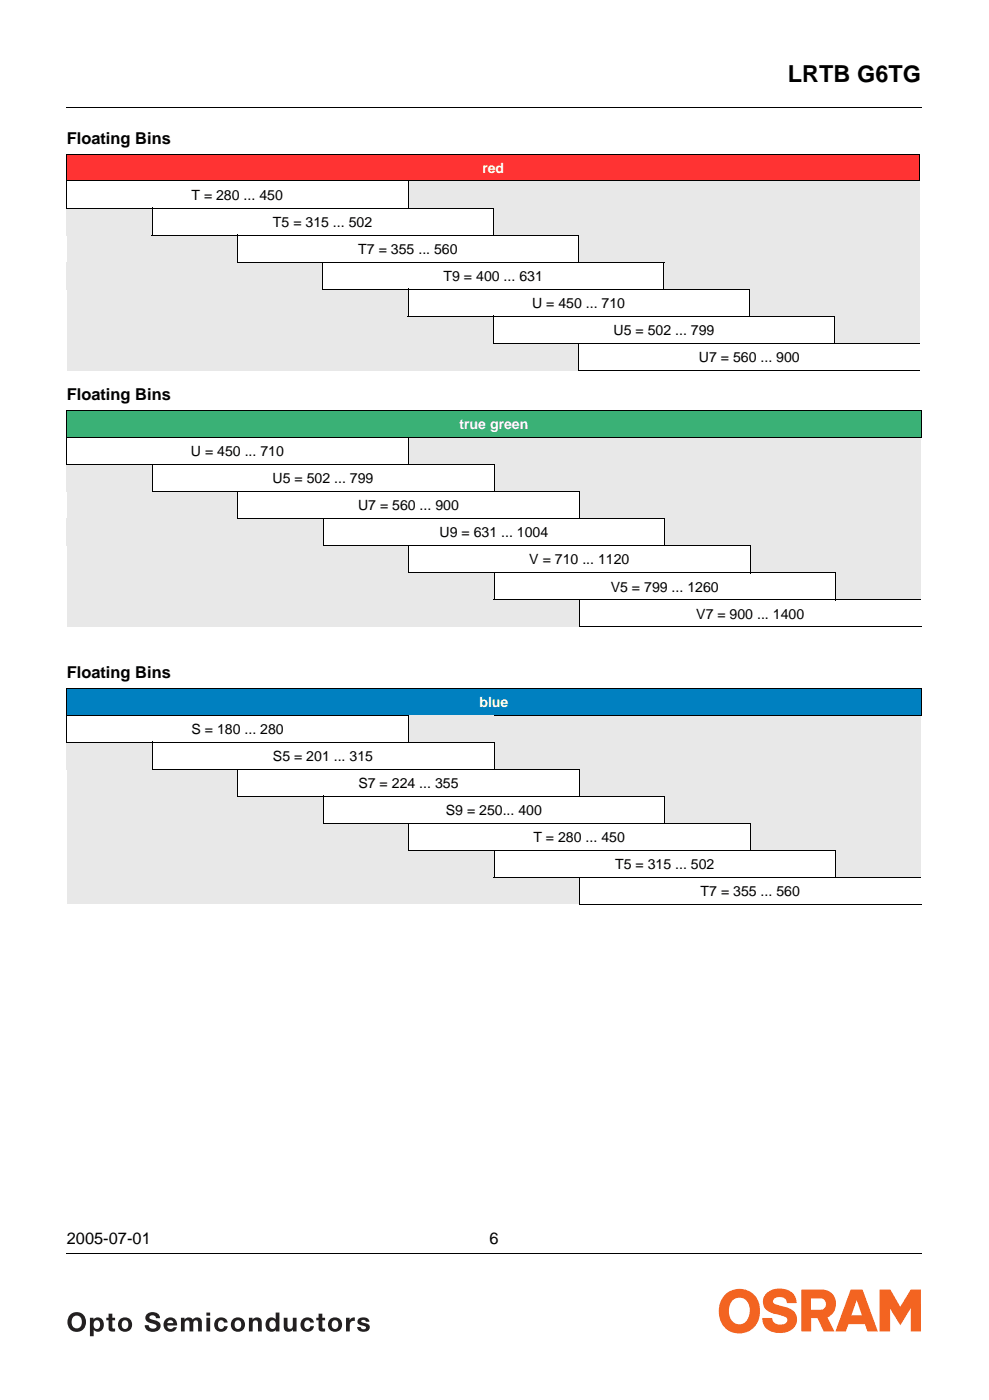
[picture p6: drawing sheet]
<svg xmlns="http://www.w3.org/2000/svg" width="148mm" height="210mm" viewBox="0 0 148 210" stroke-linecap="round" stroke-linejoin="round" font-family="sans-serif">
<path d="M9.9 16.1l.1 .1zM9.9 187.9l.1 .1z" fill="#000"/>
<path d="M10 16.1h128M10 187.9h128" fill="none" stroke="#000" stroke-width=".15"/>
<path d="M10 193.2h128.1v7.4h-128.1z" fill="#fff"/>
<g fill="#f36421">
<path d="M114.9 193.8a3.1 3.1 0 0 1 4 .3l.3 .4 .1 .9h-1.4a.76 .76 0 0 0-.5-.8 1.16 1.16 0 0 0-1.6 .5l.1 .3 .8 .3a4.9 4.9 0 0 1 2.2 .9 1.97 1.97 0 0 1 .3 2.1 1.97 1.97 0 0 1-1.7 1.1 2.83 2.83 0 0 1-3.1-1.2l-.2-1h1.5a1.23 1.23 0 0 0 1.9 .9l.2-.2 .2-.4-.1-.3-.8-.4a5.2 5.2 0 0 1-2.3-.8 1.75 1.75 0 0 1 .1-2.6z"/>
<path d="M131.8 193.4h1.6l1.5 2.5 1.5-2.5h1.6v6.2h-1.5v-3.5l-1.6 2.6-1.6-2.5v3.4h-1.5z"/>
</g>
<g fill="#f36421">
<path d="M127.4 193.4h1.8l2.3 6.2h-1.6l-.3-1.1h-2.5l-.4 1.1h-1.5zM128.3 194.9l-.8 2.3h1.6z" fill-rule="evenodd"/>
<path d="M120.1 193.4h3.2a2.18 2.18 0 0 1 1.9 1.8 2.18 2.18 0 0 1-1.2 2.3l1 2.1h-1.6l-.9-2h-1v2h-1.4zM121.5 194.7h1.5a.85 .85 0 0 1 .7 .8 .85 .85 0 0 1-.7 .9h-1.5z" fill-rule="evenodd"/>
<path d="M108.6 194.2a3.6 3.6 0 0 0 .9 5.5 3.1 3.1 0 0 0 4.4-3.1 3.1 3.1 0 0 0-1.8-3.1 3.1 3.1 0 0 0-3.5 .7zM109.9 194.9a1.51 1.51 0 0 1 1.6-.2 1.51 1.51 0 0 1 .8 1.4 2.21 2.21 0 0 1-1 2.4 1.54 1.54 0 0 1-2.1-1.4 2.49 2.49 0 0 1 .7-2.2z" fill-rule="evenodd"/>
</g>
<g fill="#231f20">
<path d="M16.3 197h.5v.6h.4v.4h-.4l.1 1.1 .3 .1v.4h-.3a.51 .51 0 0 1-.6-.4v-1.2h-.4v-.4h.4z"/>
<path d="M22.1 196.9a1.17 1.17 0 0 1 1.9 .7h-.6a.52 .52 0 0 0-.5-.4 .52 .52 0 0 0-.5 .3v.2l.4 .1a1.83 1.83 0 0 1 1.2 .6 .94 .94 0 0 1-.2 1 .94 .94 0 0 1-.9 .3 1.08 1.08 0 0 1-1.2-1h.6a.62 .62 0 0 0 .5 .5 .62 .62 0 0 0 .7-.3 .87 .87 0 0 0-.9-.5 .8 .8 0 0 1-.8-.5 .8 .8 0 0 1 .3-1z"/>
<path d="M27.1 197.6h.5v.3a.73 .73 0 0 1 1.3 0 .74 .74 0 0 1 .8-.4 .74 .74 0 0 1 .5 .8v1.3h-.5v-1.4l-.1-.2h-.3h-.2l-.1 .2v1.4h-.6v-1.4l-.1-.2h-.2l-.4 .1v.3v1.2h-.6z"/>
<path d="M32.5 197.7a1 1 0 0 1 1.6 .6h-.6a.48 .48 0 0 0-.6-.3 .48 .48 0 0 0-.3 .6 .47 .47 0 0 0 .4 .6 .47 .47 0 0 0 .6-.4h.5a1.06 1.06 0 0 1-1.6 .7 1.06 1.06 0 0 1 0-1.8z"/>
<path d="M37.3 197.6h.5v.3a.76 .76 0 0 1 .9-.3 .76 .76 0 0 1 .5 .8v1.2h-.5l-.1-1.4-.3-.2h-.3l-.1 .2v1.4h-.6z"/>
<path d="M42.5 197.6h.6v1.4l.3 .2h.3l.1-.2 .1-1.4h.5v2h-.5v-.3a.76 .76 0 0 1-.9 .3 .76 .76 0 0 1-.5-.8z"/>
<path d="M45.4 197.7a1 1 0 0 1 1.6 .6h-.5a.48 .48 0 0 0-.6-.3 .48 .48 0 0 0-.3 .6 .47 .47 0 0 0 .3 .6 .47 .47 0 0 0 .6-.4h.5a1.06 1.06 0 0 1-1.6 .7 1.06 1.06 0 0 1 0-1.8z"/>
<path d="M47.7 197h.6v.6h.4v.4h-.4v1.1l.4 .1v.4h-.3a.51 .51 0 0 1-.7-.4v-1.2h-.3v-.4h.3z"/>
<path d="M51.8 197.6h.6v.4a.71 .71 0 0 1 .8-.5v.6l-.1-.1a.56 .56 0 0 0-.7 .7v.9h-.6z"/>
<path d="M53.6 197.9a1.14 1.14 0 0 1 1.6 0l.1 .3h-.5a.38 .38 0 0 0-.3-.3 .38 .38 0 0 0-.4 .2l.1 .1 .6 .2a.63 .63 0 0 1 .6 .6 .63 .63 0 0 1-.6 .6 .99 .99 0 0 1-1.3-.6h.5a.42 .42 0 0 0 .4 .3 .42 .42 0 0 0 .4-.3v-.1l-.6-.2a.6 .6 0 0 1-.6-.8z"/>
<path d="M10.9 197.5a.78 .78 0 0 1 1-.2 .78 .78 0 0 1 .4 .9 .79 .79 0 0 1-.8 1 .79 .79 0 0 1-.8-1zM10.6 197a1.46 1.46 0 0 0-.2 2.2 1.46 1.46 0 0 0 2.2-.1 1.47 1.47 0 0 0-.1-1.9 1.47 1.47 0 0 0-1.9-.2z"/>
<path d="M14.1 198.1a.5 .5 0 0 1 .7-.1 .5 .5 0 0 1 .2 .6 .51 .51 0 0 1-.5 .7 .51 .51 0 0 1-.5-.7zM13.5 197.6v2.7h.5v-.9a.87 .87 0 0 0 1.1 .2 .87 .87 0 0 0 .5-1 .9 .9 0 0 0-.5-1 .9 .9 0 0 0-1.1 .2v-.2z"/>
<path d="M18.3 198.1a.51 .51 0 0 1 .7-.1 .51 .51 0 0 1 .2 .6 .52 .52 0 0 1-.5 .7 .52 .52 0 0 1-.5-.7zM17.7 198.6a1.08 1.08 0 0 0 2.1 0 1.08 1.08 0 0 0-2.1 0z"/>
<path d="M25.2 198h.6l.2 .4h-.9zM24.9 197.7a1.07 1.07 0 0 0-.1 1.7 1.07 1.07 0 0 0 1.7-.4h-.5a.5 .5 0 0 1-.6 .2 .5 .5 0 0 1-.3-.5h1.4a1.03 1.03 0 0 0-.4-1 1.03 1.03 0 0 0-1.2 0z"/>
<path d="M30.9 197.6h.6v2h-.6zM30.9 196.8h.6v.5h-.6z"/>
<path d="M35.3 198.1a.51 .51 0 0 1 .6-.1 .51 .51 0 0 1 .2 .6 .52 .52 0 0 1-.5 .7 .52 .52 0 0 1-.5-.7zM34.6 198.6a1.1 1.1 0 0 0 2.2 0 1.1 1.1 0 0 0-2.2 0z"/>
<path d="M40.4 198.1a.5 .5 0 0 1 .7-.1 .5 .5 0 0 1 .2 .6 .51 .51 0 0 1-.5 .7 .51 .51 0 0 1-.5-.7zM40 197.8a1.05 1.05 0 0 0-.1 1.4 1.05 1.05 0 0 0 1.3 .3l.1-.1v.2h.6v-2.8h-.6v1a.8 .8 0 0 0-1.3 0z"/>
<path d="M49.8 198.1a.51 .51 0 0 1 .6-.1 .51 .51 0 0 1 .3 .6 .52 .52 0 0 1-.5 .7 .52 .52 0 0 1-.5-.7zM49.1 198.6a1.1 1.1 0 0 0 2.2 0 1.1 1.1 0 0 0-2.2 0z"/>
</g>
<path d="M10 23.1h127.8v4h-127.8z" fill="#f33"/>
<path d="M10 27.1h51.1v4.1h-51.1z" fill="#fff"/>
<g fill="#e8e8e8">
<path d="M61.1 27.1h12.8v4.1h-12.8z"/>
<path d="M73.9 27.1h12.8v4.1h-12.8z"/>
<path d="M86.7 27.1h12.8v4.1h-12.8z"/>
<path d="M99.5 27.1h38.3v4.1h-38.3z"/>
<path d="M10 31.2h12.8v4.1h-12.8z"/>
</g>
<path d="M22.8 31.2h51.1v4.1h-51.1z" fill="#fff"/>
<g fill="#e8e8e8">
<path d="M73.9 31.2h12.8v4.1h-12.8z"/>
<path d="M86.7 31.2h12.8v4.1h-12.8z"/>
<path d="M99.5 31.2h38.3v4.1h-38.3z"/>
<path d="M10 35.3h25.6v4h-25.6z"/>
</g>
<path d="M35.6 35.3h51.1v4h-51.1z" fill="#fff"/>
<g fill="#e8e8e8">
<path d="M86.7 35.3h12.8v4h-12.8z"/>
<path d="M99.5 35.3h38.3v4h-38.3z"/>
<path d="M10 39.3h38.3v4.1h-38.3z"/>
</g>
<path d="M48.3 39.3h51.2v4.1h-51.2z" fill="#fff"/>
<g fill="#e8e8e8">
<path d="M99.5 39.3h12.7v4.1h-12.7z"/>
<path d="M112.2 39.3h25.6v4.1h-25.6z"/>
<path d="M10 43.4h25.6v4h-25.6z"/>
<path d="M35.6 43.4h12.7v4h-12.7z"/>
<path d="M48.3 43.4h12.8v4h-12.8z"/>
</g>
<path d="M61.1 43.4h51.1v4h-51.1z" fill="#fff"/>
<g fill="#e8e8e8">
<path d="M112.2 43.4h12.8v4h-12.8z"/>
<path d="M125 43.4h12.8v4h-12.8z"/>
<path d="M10 47.4h25.6v4.1h-25.6z"/>
<path d="M35.6 47.4h12.7v4.1h-12.7z"/>
<path d="M48.3 47.4h25.6v4.1h-25.6z"/>
</g>
<path d="M73.9 47.4h51.1v4.1h-51.1z" fill="#fff"/>
<g fill="#e8e8e8">
<path d="M125 47.4h12.8v4.1h-12.8z"/>
<path d="M10 51.5h25.6v4h-25.6z"/>
<path d="M35.6 51.5h12.7v4h-12.7z"/>
<path d="M48.3 51.5h38.4v4h-38.4z"/>
</g>
<path d="M10 61.5h128v4.1h-128z" fill="#3ab176"/>
<path d="M10 65.6h51.2v4h-51.2z" fill="#fff"/>
<g fill="#e8e8e8">
<path d="M61.2 65.6h12.8v4h-12.8z"/>
<path d="M74 65.6h12.8v4h-12.8z"/>
<path d="M86.8 65.6h12.8v4h-12.8z"/>
<path d="M99.6 65.6h38.4v4h-38.4z"/>
<path d="M10 69.6h12.8v4.1h-12.8z"/>
</g>
<path d="M22.8 69.6h51.2v4.1h-51.2z" fill="#fff"/>
<g fill="#e8e8e8">
<path d="M74 69.6h12.8v4.1h-12.8z"/>
<path d="M86.8 69.6h12.8v4.1h-12.8z"/>
<path d="M99.6 69.6h38.4v4.1h-38.4z"/>
<path d="M10 73.7h25.6v4.1h-25.6z"/>
</g>
<path d="M35.6 73.7h51.2v4.1h-51.2z" fill="#fff"/>
<g fill="#e8e8e8">
<path d="M86.8 73.7h12.8v4.1h-12.8z"/>
<path d="M99.6 73.7h38.4v4.1h-38.4z"/>
<path d="M10 77.8h38.4v4h-38.4z"/>
</g>
<path d="M48.4 77.8h51.2v4h-51.2z" fill="#fff"/>
<g fill="#e8e8e8">
<path d="M99.6 77.8h12.8v4h-12.8z"/>
<path d="M112.4 77.8h25.6v4h-25.6z"/>
<path d="M10 81.8h25.6v4.1h-25.6z"/>
<path d="M35.6 81.8h12.8v4.1h-12.8z"/>
<path d="M48.4 81.8h12.8v4.1h-12.8z"/>
</g>
<path d="M61.2 81.8h51.2v4.1h-51.2z" fill="#fff"/>
<g fill="#e8e8e8">
<path d="M112.4 81.8h12.8v4.1h-12.8z"/>
<path d="M125.2 81.8h12.8v4.1h-12.8z"/>
<path d="M10 85.9h25.6v4h-25.6z"/>
<path d="M35.6 85.9h12.8v4h-12.8z"/>
<path d="M48.4 85.9h25.6v4h-25.6z"/>
</g>
<path d="M74 85.9h51.2v4h-51.2z" fill="#fff"/>
<g fill="#e8e8e8">
<path d="M125.2 85.9h12.8v4h-12.8z"/>
<path d="M10 89.9h25.6v4.1h-25.6z"/>
<path d="M35.6 89.9h12.8v4.1h-12.8z"/>
<path d="M48.4 89.9h38.4v4.1h-38.4z"/>
</g>
<path d="M10 103.2h128v4h-128z" fill="#0080c0"/>
<path d="M10 107.2h51.2v4.1h-51.2z" fill="#fff"/>
<g fill="#e8e8e8">
<path d="M61.2 107.2h12.8v4.1h-12.8z"/>
<path d="M74 107.2h12.8v4.1h-12.8z"/>
<path d="M86.8 107.2h12.8v4.1h-12.8z"/>
<path d="M99.6 107.2h38.4v4.1h-38.4z"/>
<path d="M10 111.3h12.8v4h-12.8z"/>
</g>
<path d="M22.8 111.3h51.2v4h-51.2z" fill="#fff"/>
<g fill="#e8e8e8">
<path d="M74 111.3h12.8v4h-12.8z"/>
<path d="M86.8 111.3h12.8v4h-12.8z"/>
<path d="M99.6 111.3h38.4v4h-38.4z"/>
<path d="M10 115.3h25.6v4.1h-25.6z"/>
</g>
<path d="M35.6 115.3h51.2v4.1h-51.2z" fill="#fff"/>
<g fill="#e8e8e8">
<path d="M86.8 115.3h12.8v4.1h-12.8z"/>
<path d="M99.6 115.3h38.4v4.1h-38.4z"/>
<path d="M10 119.4h25.6v4h-25.6z"/>
<path d="M35.6 119.4h12.8v4h-12.8z"/>
</g>
<path d="M48.4 119.4h51.2v4h-51.2z" fill="#fff"/>
<g fill="#e8e8e8">
<path d="M99.6 119.4h12.8v4h-12.8z"/>
<path d="M112.4 119.4h25.6v4h-25.6z"/>
<path d="M10 123.4h25.6v4.1h-25.6z"/>
<path d="M35.6 123.4h12.8v4.1h-12.8z"/>
<path d="M48.4 123.4h12.8v4.1h-12.8z"/>
</g>
<path d="M61.2 123.4h51.2v4.1h-51.2z" fill="#fff"/>
<g fill="#e8e8e8">
<path d="M112.4 123.4h12.8v4.1h-12.8z"/>
<path d="M125.2 123.4h12.8v4.1h-12.8z"/>
<path d="M10 127.5h25.6v4.1h-25.6z"/>
<path d="M35.6 127.5h12.8v4.1h-12.8z"/>
<path d="M48.4 127.5h25.6v4.1h-25.6z"/>
</g>
<path d="M74 127.5h51.2v4.1h-51.2z" fill="#fff"/>
<g fill="#e8e8e8">
<path d="M125.2 127.5h12.8v4.1h-12.8z"/>
<path d="M10 131.6h25.6v4h-25.6z"/>
<path d="M35.6 131.6h12.8v4h-12.8z"/>
<path d="M48.4 131.6h38.4v4h-38.4z"/>
</g>
<g fill="none" stroke="#000" stroke-width=".15">
<path d="M9.9 23.1h128M9.9 27.1h128M9.9 31.2h64.1M10 23.1v8M22.7 35.3h64M22.8 31.1v4.1M35.5 39.3h64M35.6 35.2v4.1M48.4 39.3v4M61.1 27.1v4.1M73.9 31.2v4.1M86.7 35.3v4.1"/>
<path d="M99.5 39.4v4M137.8 23.1v4M48.3 43.4h64M61.1 47.4h64M61.1 43.3v4.1M73.9 51.5h63.9M73.9 47.4v4M86.6 55.5h51.2M86.7 51.4v4.1M112.3 43.4v4.1M125 47.5v4M9.9 61.5h128.1"/>
<path d="M9.9 65.6h128.1M9.9 69.7h64.1M10 61.6v8M22.8 73.7h64M22.8 69.6v4M35.5 77.8h64.2M35.6 73.6v4.1M48.4 77.7v4.1M61.2 65.5v4.2M74 69.7v4.1M86.8 73.8v4M99.6 77.8v4.1"/>
<path d="M138 61.6v3.9M48.3 81.8h64.2M61.2 85.9h64M61.2 81.8v4M73.9 89.9h64.1M74 85.8v4.1M86.7 94h51.3M86.8 89.9v4M112.4 81.9v4M125.2 85.9v4.1M9.9 103.2h128.1M9.9 107.2h51.4"/>
<path d="M9.9 111.3h64.1M10 103.2v8M22.8 115.3h64M22.8 111.2v4.1M35.5 119.4h64.2M35.6 115.3v4M48.4 119.3v4.1M61.2 107.3v4M74 107.2h64M74 111.3v4.1M86.8 115.4v4M99.6 119.4v4.1"/>
<path d="M138 103.2v4M48.3 123.4h64.2M61.2 127.5h64M61.2 123.4v4.1M73.9 131.6h64.1M74 127.5v4M86.7 135.6h51.3M86.8 131.5v4.1M112.4 123.5v4.1M125.2 127.6v4"/>
</g>
<text font-size="3.5" x="118" y="12.2">LRTB G6TG</text>
<g font-size="2.5">
<text x="10" y="21.5">Floating Bins</text>
<text x="10" y="60">Floating Bins</text>
<text x="10" y="101.6">Floating Bins</text>
<text x="10" y="186.6">2005-07-01</text>
<text x="73.3" y="186.6">6</text>
</g>
<g font-size="2.1">
<text x="28.7" y="30">T = 280 ... 450</text>
<text x="40.9" y="34">T5 = 315 ... 502</text>
<text x="53.7" y="38.1">T7 = 355 ... 560</text>
<text x="66.5" y="42.1">T9 = 400 ... 631</text>
<text x="79.7" y="46.2">U = 450 ... 710</text>
<text x="91.9" y="50.2">U5 = 502 ... 799</text>
<text x="104.7" y="54.3">U7 = 560 ... 900</text>
<text x="28.6" y="68.4">U = 450 ... 710</text>
<text x="40.8" y="72.5">U5 = 502 ... 799</text>
<text x="53.6" y="76.5">U7 = 560 ... 900</text>
<text x="65.8" y="80.6">U9 = 631 ... 1004</text>
<text x="79.3" y="84.6">V = 710 ... 1120</text>
<text x="91.5" y="88.7">V5 = 799 ... 1260</text>
<text x="104.3" y="92.7">V7 = 900 ... 1400</text>
<text x="28.7" y="110">S = 180 ... 280</text>
<text x="40.9" y="114.1">S5 = 201 ... 315</text>
<text x="53.7" y="118.1">S7 = 224 ... 355</text>
<text x="66.8" y="122.2">S9 = 250... 400</text>
<text x="79.9" y="126.3">T = 280 ... 450</text>
<text x="92.2" y="130.3">T5 = 315 ... 502</text>
<text x="105" y="134.4">T7 = 355 ... 560</text>
</g>
<g font-size="2.1" fill="#fff">
<text x="72.3" y="25.9">red</text>
<text x="68.8" y="64.4">true green</text>
<text x="71.8" y="106">blue</text>
</g>
</svg>
